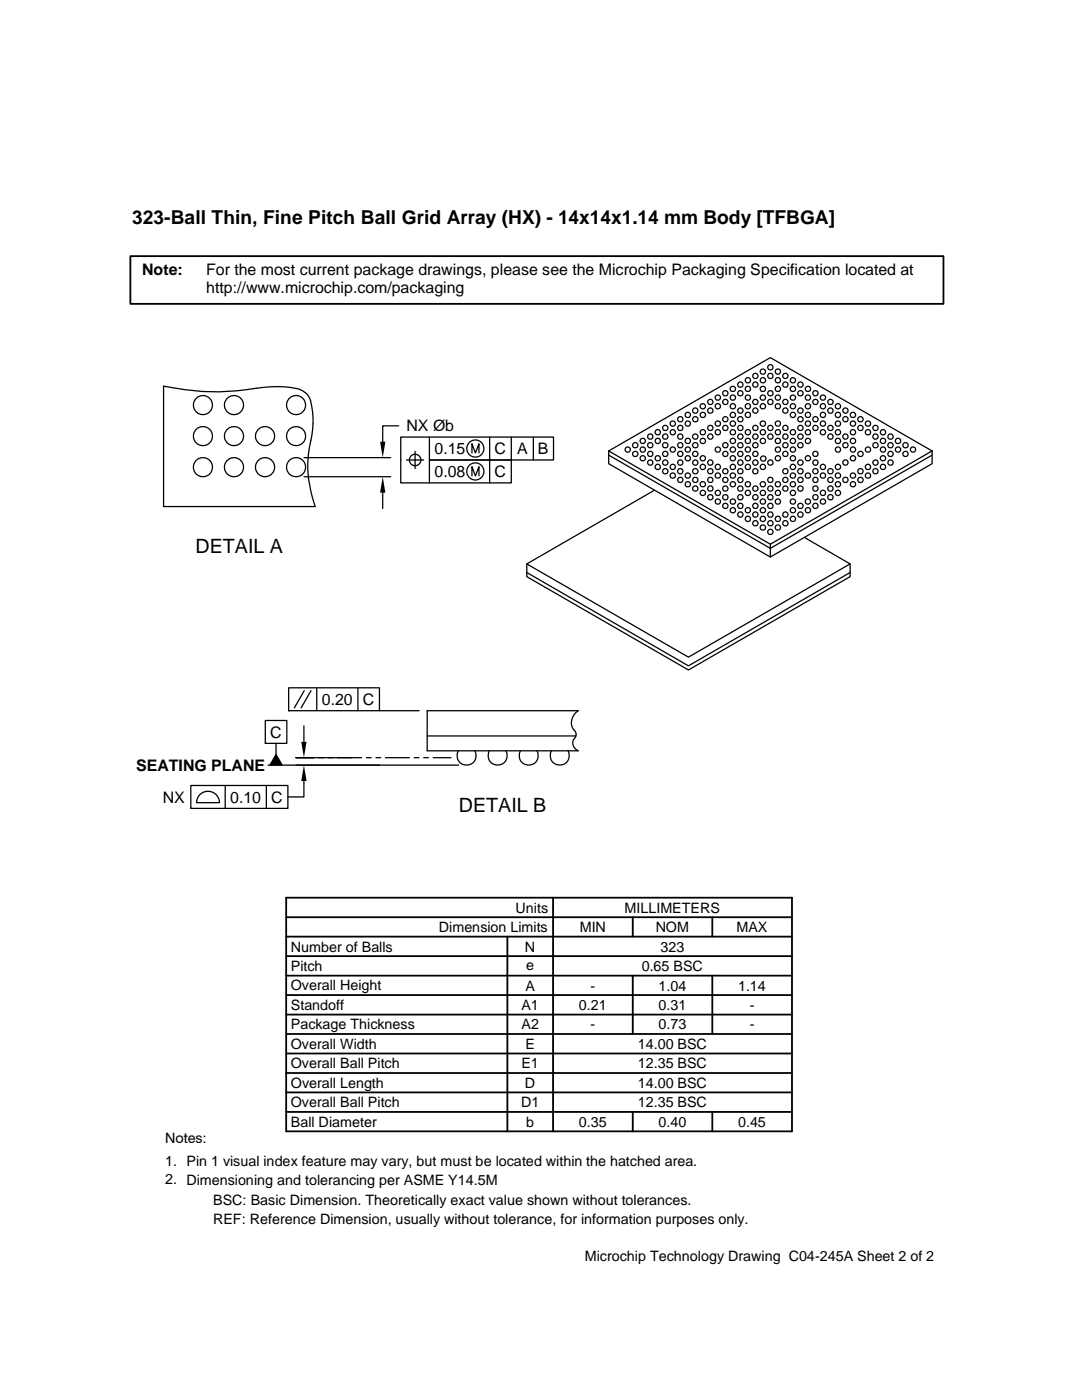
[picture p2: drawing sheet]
<svg xmlns="http://www.w3.org/2000/svg" width="216mm" height="279mm" viewBox="0 0 216 279" stroke-linecap="round" stroke-linejoin="round" font-family="sans-serif">
<g fill="none" stroke="#000" stroke-width=".25">
<path d="M32.6 77.1a49.6 49.6 0 0 0 19.9 .2 16.7 16.7 0 0 1 7.9 .7 3.6 3.6 0 0 1 1.8 3.1 18 18 0 0 1-.4 8.1 22.5 22.5 0 0 0 1.1 11.9h-30.3zM60.7 95.1h17.3M60.7 91.3h17.3M76.4 98.3v3.2M79.5 85h-3.1v3.2M81.1 91.8h3.4M82.8 90.1v3.4M85.7 87.2v4.6h16.3v4.6h-22v-9.2h30.4v4.6h-24.7v4.6M94.2 90.4v-1.8l.7 1.8 .7-1.8v1.8M94.2 95v-1.9l.7 1.9 .7-1.9v1.9M97.7 87.2v9.2M102 87.2v4.6"/>
<path d="M106.4 87.2v4.6M121.5 90l32.2-18.6 32.3 18.6M121.5 90v2.5l32.2 18.7 32.3-18.7v-2.5M121.5 90.8l32.2 18.6 32.3-18.6M121.5 90l32.2 18.6M130.6 97.8l-25.5 14.7 32.3 18.6 32.2-18.6-9.1-5.2M186 90l-32.3 18.6v2.6M105.1 112.5v2.6l32.3 18.6 32.2-18.6v-2.6M105.1 114.3l32.3 18.6 32.2-18.6M57.6 137.3h18.1v4.5h-18.1zM60.7 137.8l-2 3.5M62.1 137.8l-2 3.5"/>
<path d="M63.2 137.3v4.5M71.4 137.3v4.5M38.1 156.8h19.3v4.5h-19.3zM40 158.5a2.29 2.29 0 0 1 2.4-.4 2.29 2.29 0 0 1 1.4 2.1h-4.6l.3-1.2zM44.9 156.8v4.5M52.9 143.8h4.3v4.6h-4.3zM52.9 148.4h.1M53.1 156.8v4.5M53.5 152.7h38M55.1 148.4v2.2M55.1 150.6l1.2 2.1h-2.4zM57.6 141.8h.1"/>
<path d="M60.6 155.9v3.1h-3.1M60.6 144.9v3.1M62.6 151.2h-3.5h11.1M63.6 151.2h.9M65.5 151.2h.9M67.4 151.2h4.8M73.1 151.2h1M75 151.2h1M75.7 141.8h8M76.9 151.2h4.8M82.6 151.2h1M84.5 151.2h1"/>
<path d="M85.2 146.9h29.7M85.2 141.8h30.2a2.63 2.63 0 0 0-.6 4.2 1.22 1.22 0 0 1-.4 1.6 1.7 1.7 0 0 0 1 2.2h-30.2zM86.4 151.2h3.6M91.4 149.8a1.9 1.9 0 0 0 1.7 2.9 1.9 1.9 0 0 0 1.6-2.9M97.6 149.8a1.9 1.9 0 0 0 1.7 2.9 1.9 1.9 0 0 0 1.6-2.9M103.8 149.8a1.9 1.9 0 0 0 1.7 2.9 1.9 1.9 0 0 0 1.6-2.9M110 149.8a1.9 1.9 0 0 0 1.7 2.9 1.9 1.9 0 0 0 1.6-2.9M38.1 161.3h.1"/>
<circle cx="143.2" cy="79.4" r=".53"/>
<circle cx="144.7" cy="78.5" r=".53"/>
<circle cx="146.2" cy="77.6" r=".53"/>
<circle cx="146.2" cy="79.4" r=".53"/>
<circle cx="147.7" cy="76.8" r=".53"/>
<circle cx="147.7" cy="78.5" r=".53"/>
<circle cx="149.2" cy="79.4" r=".53"/>
<circle cx="149.2" cy="75.9" r=".53"/>
<circle cx="149.2" cy="77.6" r=".53"/>
<circle cx="150.7" cy="75" r=".53"/>
<circle cx="150.7" cy="76.8" r=".53"/>
<circle cx="152.2" cy="74.2" r=".53"/>
<circle cx="152.2" cy="77.6" r=".53"/>
<circle cx="152.2" cy="79.4" r=".53"/>
<circle cx="152.2" cy="75.9" r=".54"/>
<circle cx="153.7" cy="73.3" r=".53"/>
<circle cx="153.7" cy="78.5" r=".53"/>
<circle cx="153.7" cy="75" r=".53"/>
<circle cx="155.2" cy="74.2" r=".53"/>
<circle cx="155.2" cy="79.4" r=".53"/>
<circle cx="155.2" cy="75.9" r=".53"/>
<circle cx="155.2" cy="77.6" r=".53"/>
<circle cx="156.7" cy="75" r=".53"/>
<circle cx="156.7" cy="76.8" r=".53"/>
<circle cx="158.2" cy="77.6" r=".53"/>
<circle cx="158.2" cy="79.4" r=".53"/>
<circle cx="158.2" cy="75.9" r=".54"/>
<circle cx="159.7" cy="78.5" r=".53"/>
<circle cx="159.7" cy="76.8" r=".54"/>
<circle cx="161.2" cy="77.6" r=".53"/>
<circle cx="161.2" cy="79.4" r=".53"/>
<circle cx="162.7" cy="78.5" r=".53"/>
<circle cx="164.2" cy="79.4" r=".53"/>
<circle cx="40.5" cy="93.2" r="1.91"/>
<circle cx="40.5" cy="87" r="1.91"/>
<circle cx="40.5" cy="80.8" r="1.91"/>
<circle cx="46.7" cy="93.2" r="1.91"/>
<circle cx="46.7" cy="87" r="1.91"/>
<circle cx="46.7" cy="80.8" r="1.91"/>
<circle cx="52.9" cy="93.2" r="1.91"/>
<circle cx="52.9" cy="87" r="1.91"/>
<circle cx="59.1" cy="93.2" r="1.91"/>
<circle cx="59.1" cy="87" r="1.91"/>
<circle cx="59.1" cy="80.8" r="1.91"/>
<circle cx="82.8" cy="91.8" r="1.14"/>
<circle cx="94.8" cy="89.5" r="1.71"/>
<circle cx="94.9" cy="94.1" r="1.71"/>
<circle cx="125.2" cy="89.7" r=".53"/>
<circle cx="126.8" cy="88.9" r=".53"/>
<circle cx="126.8" cy="90.6" r=".53"/>
<circle cx="128.3" cy="88" r=".53"/>
<circle cx="128.3" cy="89.7" r=".53"/>
<circle cx="128.3" cy="91.5" r=".53"/>
<circle cx="129.7" cy="90.6" r=".53"/>
<circle cx="129.7" cy="87.1" r=".53"/>
<circle cx="129.8" cy="92.3" r=".53"/>
<circle cx="129.8" cy="88.9" r=".53"/>
<circle cx="131.2" cy="91.5" r=".53"/>
<circle cx="131.3" cy="86.3" r=".53"/>
<circle cx="131.3" cy="88" r=".53"/>
<circle cx="131.3" cy="93.2" r=".53"/>
<circle cx="132.7" cy="85.4" r=".53"/>
<circle cx="132.7" cy="88.9" r=".53"/>
<circle cx="132.7" cy="90.6" r=".53"/>
<circle cx="132.7" cy="94.1" r=".53"/>
<circle cx="132.7" cy="87.1" r=".54"/>
<circle cx="132.7" cy="92.3" r=".54"/>
<circle cx="134.2" cy="94.9" r=".53"/>
<circle cx="134.2" cy="86.3" r=".53"/>
<circle cx="134.2" cy="93.2" r=".53"/>
<circle cx="134.2" cy="84.5" r=".53"/>
<circle cx="134.2" cy="89.7" r=".53"/>
<circle cx="135.7" cy="85.4" r=".53"/>
<circle cx="135.7" cy="90.6" r=".53"/>
<circle cx="135.7" cy="95.8" r=".53"/>
<circle cx="135.7" cy="94" r=".53"/>
<circle cx="135.7" cy="87.1" r=".53"/>
<circle cx="135.7" cy="92.3" r=".53"/>
<circle cx="135.7" cy="83.7" r=".53"/>
<circle cx="135.7" cy="88.9" r=".53"/>
<circle cx="137.2" cy="82.8" r=".53"/>
<circle cx="137.2" cy="84.5" r=".53"/>
<circle cx="137.2" cy="89.7" r=".53"/>
<circle cx="137.2" cy="91.5" r=".53"/>
<circle cx="137.2" cy="96.6" r=".53"/>
<circle cx="137.2" cy="88" r=".53"/>
<circle cx="137.2" cy="94.9" r=".53"/>
<circle cx="138.7" cy="83.7" r=".53"/>
<circle cx="138.7" cy="88.9" r=".53"/>
<circle cx="138.7" cy="90.6" r=".53"/>
<circle cx="138.7" cy="94.1" r=".53"/>
<circle cx="138.7" cy="95.8" r=".53"/>
<circle cx="138.7" cy="81.9" r=".54"/>
<circle cx="138.7" cy="87.1" r=".54"/>
<circle cx="138.7" cy="92.3" r=".54"/>
<circle cx="138.7" cy="97.5" r=".54"/>
<circle cx="140.2" cy="82.8" r=".53"/>
<circle cx="140.2" cy="91.5" r=".53"/>
<circle cx="140.2" cy="96.7" r=".53"/>
<circle cx="140.2" cy="81.1" r=".54"/>
<circle cx="140.2" cy="86.3" r=".54"/>
<circle cx="140.2" cy="88" r=".54"/>
<circle cx="140.2" cy="93.2" r=".54"/>
<circle cx="140.2" cy="98.4" r=".54"/>
<circle cx="141.7" cy="99.2" r=".53"/>
<circle cx="141.7" cy="81.9" r=".53"/>
<circle cx="141.7" cy="87.1" r=".53"/>
<circle cx="141.7" cy="92.3" r=".53"/>
<circle cx="141.7" cy="97.5" r=".53"/>
<circle cx="141.7" cy="80.2" r=".53"/>
<circle cx="141.7" cy="85.4" r=".53"/>
<circle cx="141.7" cy="94.1" r=".53"/>
<circle cx="141.7" cy="95.8" r=".53"/>
<circle cx="143.2" cy="84.5" r=".53"/>
<circle cx="143.2" cy="89.7" r=".53"/>
<circle cx="143.2" cy="93.2" r=".53"/>
<circle cx="143.2" cy="98.4" r=".53"/>
<circle cx="143.2" cy="81.1" r=".53"/>
<circle cx="143.2" cy="86.3" r=".53"/>
<circle cx="143.2" cy="94.9" r=".53"/>
<circle cx="144.7" cy="80.2" r=".53"/>
<circle cx="144.7" cy="94" r=".53"/>
<circle cx="144.7" cy="85.4" r=".53"/>
<circle cx="144.7" cy="90.6" r=".53"/>
<circle cx="144.7" cy="95.8" r=".53"/>
<circle cx="144.7" cy="99.2" r=".53"/>
<circle cx="144.7" cy="83.7" r=".53"/>
<circle cx="144.7" cy="88.9" r=".53"/>
<circle cx="144.7" cy="97.5" r=".53"/>
<circle cx="146.2" cy="82.8" r=".53"/>
<circle cx="146.2" cy="84.5" r=".53"/>
<circle cx="146.2" cy="89.7" r=".53"/>
<circle cx="146.2" cy="91.5" r=".53"/>
<circle cx="146.2" cy="94.9" r=".53"/>
<circle cx="146.2" cy="96.7" r=".53"/>
<circle cx="146.2" cy="81.1" r=".54"/>
<circle cx="146.2" cy="86.3" r=".54"/>
<circle cx="146.2" cy="88" r=".54"/>
<circle cx="146.2" cy="93.2" r=".54"/>
<circle cx="147.7" cy="83.7" r=".53"/>
<circle cx="147.7" cy="88.9" r=".53"/>
<circle cx="147.7" cy="99.2" r=".53"/>
<circle cx="147.7" cy="97.5" r=".53"/>
<circle cx="147.7" cy="81.9" r=".53"/>
<circle cx="147.7" cy="87.1" r=".53"/>
<circle cx="147.7" cy="92.3" r=".53"/>
<circle cx="147.7" cy="85.4" r=".53"/>
<circle cx="147.7" cy="90.6" r=".53"/>
<circle cx="147.7" cy="94" r=".53"/>
<circle cx="147.7" cy="95.8" r=".53"/>
<circle cx="149.2" cy="96.6" r=".53"/>
<circle cx="149.2" cy="89.7" r=".53"/>
<circle cx="149.2" cy="91.5" r=".53"/>
<circle cx="149.2" cy="82.8" r=".53"/>
<circle cx="149.2" cy="98.4" r=".53"/>
<circle cx="149.2" cy="93.2" r=".53"/>
<circle cx="149.2" cy="81.1" r=".53"/>
<circle cx="149.2" cy="86.3" r=".53"/>
<circle cx="149.2" cy="88" r=".53"/>
<circle cx="150.7" cy="80.2" r=".53"/>
<circle cx="150.7" cy="94" r=".53"/>
<circle cx="150.7" cy="85.4" r=".53"/>
<circle cx="150.7" cy="90.6" r=".53"/>
<circle cx="150.7" cy="97.5" r=".53"/>
<circle cx="150.7" cy="99.2" r=".53"/>
<circle cx="150.7" cy="81.9" r=".53"/>
<circle cx="150.7" cy="87.1" r=".53"/>
<circle cx="150.7" cy="88.9" r=".53"/>
<circle cx="150.7" cy="92.3" r=".53"/>
<circle cx="152.2" cy="96.7" r=".53"/>
<circle cx="152.2" cy="84.5" r=".53"/>
<circle cx="152.2" cy="98.4" r=".54"/>
<circle cx="152.2" cy="81.1" r=".54"/>
<circle cx="152.2" cy="86.3" r=".54"/>
<circle cx="152.2" cy="88" r=".54"/>
<circle cx="152.2" cy="93.2" r=".54"/>
<circle cx="152.3" cy="91.5" r=".53"/>
<circle cx="153.7" cy="95.8" r=".53"/>
<circle cx="153.7" cy="80.2" r=".53"/>
<circle cx="153.7" cy="85.4" r=".53"/>
<circle cx="153.7" cy="99.2" r=".53"/>
<circle cx="153.7" cy="97.5" r=".53"/>
<circle cx="153.7" cy="87.1" r=".53"/>
<circle cx="153.7" cy="92.3" r=".53"/>
<circle cx="155.2" cy="96.6" r=".53"/>
<circle cx="155.2" cy="84.5" r=".53"/>
<circle cx="155.2" cy="89.7" r=".53"/>
<circle cx="155.2" cy="91.5" r=".53"/>
<circle cx="155.2" cy="98.4" r=".53"/>
<circle cx="155.2" cy="81.1" r=".53"/>
<circle cx="155.2" cy="86.3" r=".53"/>
<circle cx="155.2" cy="88" r=".53"/>
<circle cx="156.7" cy="94" r=".53"/>
<circle cx="156.7" cy="95.8" r=".53"/>
<circle cx="156.7" cy="80.2" r=".53"/>
<circle cx="156.7" cy="85.4" r=".53"/>
<circle cx="156.7" cy="90.6" r=".53"/>
<circle cx="156.7" cy="97.5" r=".53"/>
<circle cx="156.7" cy="81.9" r=".53"/>
<circle cx="156.7" cy="87.1" r=".53"/>
<circle cx="156.7" cy="88.9" r=".53"/>
<circle cx="158.2" cy="91.5" r=".53"/>
<circle cx="158.2" cy="94.9" r=".53"/>
<circle cx="158.2" cy="96.7" r=".53"/>
<circle cx="158.2" cy="82.8" r=".53"/>
<circle cx="158.2" cy="89.7" r=".53"/>
<circle cx="158.2" cy="93.2" r=".54"/>
<circle cx="158.2" cy="98.4" r=".54"/>
<circle cx="158.2" cy="81.1" r=".54"/>
<circle cx="158.2" cy="86.3" r=".54"/>
<circle cx="158.2" cy="88" r=".54"/>
<circle cx="159.7" cy="94.1" r=".53"/>
<circle cx="159.7" cy="95.8" r=".53"/>
<circle cx="159.7" cy="85.4" r=".53"/>
<circle cx="159.7" cy="83.7" r=".53"/>
<circle cx="159.7" cy="88.9" r=".53"/>
<circle cx="159.7" cy="92.3" r=".54"/>
<circle cx="159.7" cy="97.5" r=".54"/>
<circle cx="159.7" cy="81.9" r=".54"/>
<circle cx="159.7" cy="87.1" r=".54"/>
<circle cx="161.2" cy="94.9" r=".53"/>
<circle cx="161.2" cy="81.1" r=".53"/>
<circle cx="161.2" cy="86.3" r=".53"/>
<circle cx="161.2" cy="88" r=".53"/>
<circle cx="161.2" cy="91.5" r=".53"/>
<circle cx="161.2" cy="82.8" r=".53"/>
<circle cx="161.2" cy="84.5" r=".53"/>
<circle cx="162.7" cy="94" r=".53"/>
<circle cx="162.7" cy="90.6" r=".53"/>
<circle cx="162.7" cy="95.8" r=".53"/>
<circle cx="162.7" cy="80.2" r=".53"/>
<circle cx="162.7" cy="85.4" r=".53"/>
<circle cx="162.7" cy="92.3" r=".53"/>
<circle cx="162.7" cy="97.5" r=".53"/>
<circle cx="162.7" cy="99.2" r=".53"/>
<circle cx="162.7" cy="83.7" r=".53"/>
<circle cx="164.2" cy="82.8" r=".53"/>
<circle cx="164.2" cy="84.5" r=".53"/>
<circle cx="164.2" cy="86.3" r=".53"/>
<circle cx="164.2" cy="93.2" r=".53"/>
<circle cx="164.2" cy="94.9" r=".53"/>
<circle cx="164.2" cy="98.4" r=".53"/>
<circle cx="164.2" cy="81.1" r=".53"/>
<circle cx="165.7" cy="85.4" r=".53"/>
<circle cx="165.7" cy="94.1" r=".53"/>
<circle cx="165.7" cy="95.8" r=".53"/>
<circle cx="165.7" cy="80.2" r=".53"/>
<circle cx="165.7" cy="87.1" r=".54"/>
<circle cx="165.7" cy="97.5" r=".54"/>
<circle cx="165.7" cy="99.2" r=".54"/>
<circle cx="165.7" cy="81.9" r=".54"/>
<circle cx="167.2" cy="94.9" r=".53"/>
<circle cx="167.2" cy="88" r=".53"/>
<circle cx="167.2" cy="86.3" r=".53"/>
<circle cx="167.2" cy="93.2" r=".53"/>
<circle cx="167.2" cy="98.4" r=".53"/>
<circle cx="167.2" cy="81.1" r=".53"/>
<circle cx="167.2" cy="84.5" r=".53"/>
<circle cx="167.2" cy="89.7" r=".53"/>
<circle cx="167.2" cy="96.7" r=".53"/>
<circle cx="167.2" cy="82.8" r=".53"/>
<circle cx="168.7" cy="95.8" r=".53"/>
<circle cx="168.7" cy="87.1" r=".53"/>
<circle cx="168.7" cy="92.3" r=".53"/>
<circle cx="168.7" cy="81.9" r=".53"/>
<circle cx="168.7" cy="83.7" r=".53"/>
<circle cx="168.7" cy="88.9" r=".53"/>
<circle cx="170.2" cy="82.8" r=".53"/>
<circle cx="170.2" cy="84.5" r=".53"/>
<circle cx="170.2" cy="89.7" r=".53"/>
<circle cx="170.2" cy="91.5" r=".53"/>
<circle cx="170.2" cy="96.6" r=".53"/>
<circle cx="170.2" cy="86.3" r=".53"/>
<circle cx="170.2" cy="88" r=".53"/>
<circle cx="170.2" cy="94.9" r=".53"/>
<circle cx="171.7" cy="83.7" r=".53"/>
<circle cx="171.7" cy="85.4" r=".53"/>
<circle cx="171.7" cy="90.6" r=".53"/>
<circle cx="171.7" cy="94.1" r=".53"/>
<circle cx="171.7" cy="95.8" r=".53"/>
<circle cx="173.2" cy="84.5" r=".53"/>
<circle cx="173.2" cy="89.7" r=".53"/>
<circle cx="173.2" cy="86.3" r=".53"/>
<circle cx="173.2" cy="93.2" r=".53"/>
<circle cx="173.2" cy="94.9" r=".53"/>
<circle cx="174.7" cy="85.4" r=".53"/>
<circle cx="174.7" cy="87.1" r=".53"/>
<circle cx="174.7" cy="92.3" r=".53"/>
<circle cx="174.7" cy="94" r=".53"/>
<circle cx="174.7" cy="88.9" r=".53"/>
<circle cx="176.2" cy="89.7" r=".53"/>
<circle cx="176.2" cy="91.5" r=".53"/>
<circle cx="176.2" cy="86.3" r=".53"/>
<circle cx="176.2" cy="88" r=".53"/>
<circle cx="176.2" cy="93.2" r=".53"/>
<circle cx="177.7" cy="90.6" r=".53"/>
<circle cx="177.7" cy="87.1" r=".53"/>
<circle cx="177.7" cy="88.9" r=".53"/>
<circle cx="177.7" cy="92.3" r=".53"/>
<circle cx="179.2" cy="89.7" r=".53"/>
<circle cx="179.2" cy="88" r=".54"/>
<circle cx="180.7" cy="88.9" r=".53"/>
<circle cx="180.7" cy="90.6" r=".53"/>
<circle cx="182.2" cy="89.7" r=".53"/>
<circle cx="143.2" cy="100.1" r=".53"/>
<circle cx="144.7" cy="101" r=".53"/>
<circle cx="146.2" cy="100.1" r=".53"/>
<circle cx="146.2" cy="101.8" r=".53"/>
<circle cx="147.7" cy="102.7" r=".54"/>
<circle cx="147.7" cy="101" r=".53"/>
<circle cx="149.2" cy="101.8" r=".53"/>
<circle cx="149.2" cy="103.5" r=".53"/>
<circle cx="150.7" cy="102.7" r=".54"/>
<circle cx="150.7" cy="101" r=".53"/>
<circle cx="150.7" cy="104.4" r=".53"/>
<circle cx="152.2" cy="100.1" r=".53"/>
<circle cx="152.2" cy="101.8" r=".53"/>
<circle cx="152.2" cy="105.3" r=".53"/>
<circle cx="152.2" cy="103.6" r=".54"/>
<circle cx="153.7" cy="102.7" r=".54"/>
<circle cx="153.7" cy="101" r=".53"/>
<circle cx="153.7" cy="106.2" r=".53"/>
<circle cx="153.7" cy="104.4" r=".53"/>
<circle cx="155.2" cy="103.6" r=".53"/>
<circle cx="155.2" cy="100.1" r=".53"/>
<circle cx="155.2" cy="105.3" r=".53"/>
<circle cx="156.7" cy="102.7" r=".54"/>
<circle cx="156.7" cy="104.4" r=".53"/>
<circle cx="158.2" cy="100.1" r=".53"/>
<circle cx="158.2" cy="101.8" r=".53"/>
<circle cx="158.2" cy="103.6" r=".54"/>
<circle cx="159.7" cy="102.7" r=".54"/>
<circle cx="159.7" cy="101" r=".53"/>
<circle cx="161.2" cy="100.1" r=".53"/>
<circle cx="161.2" cy="101.8" r=".53"/>
<circle cx="162.7" cy="101" r=".53"/>
<circle cx="164.2" cy="100.1" r=".53"/>
</g>
<g fill="none" stroke="#000" stroke-width=".36">
<path d="M26 51.1h162.3v9.5h-162.3zM57.1 179.2h100.9v46.6h-100.9zM110.4 179.2v46.6M57.1 198.6h100.9M57.1 194.7h100.9M57.1 190.8h100.9M57.1 186.9h100.9M57.1 183h100.9M101.2 186.9v38.9M126.3 183v3.9M126.3 194.7v11.7M142.1 183v3.9"/>
<path d="M142.1 194.7v11.7M57.1 210.2h100.9M57.1 206.4h100.9M57.1 218h100.9M57.1 214.1h100.9M57.1 202.5h100.9M57.1 221.9h100.9M126.3 221.9v3.9M142.1 221.9v3.9"/>
</g>
<path d="M76.4 95.1l.5 3.2h-1.1zM75.8 88.2h1.1l-.5 3.1zM55.1 150.6l1.2 2.1h-2.4zM60.1 148h1.1l-.6 3.2zM60.6 152.7l.6 3.2h-1.1z" fill="#000"/>
<g font-size="3.9">
<text x="39" y="110.4">DETAIL A</text>
<text x="91.5" y="162.1">DETAIL B</text>
</g>
<text font-size="3.8" x="26.4" y="44.7">323-Ball Thin, Fine Pitch Ball Grid Array (HX) - 14x14x1.14 mm Body [TFBGA]</text>
<g font-size="3.2">
<text x="28.4" y="54.9">Note:</text>
<text x="41.1" y="54.9">For the most current package drawings, please see the Microchip Packaging Specification located at</text>
<text x="41.1" y="58.5">http://www.microchip.com/packaging</text>
<text x="81.1" y="86.1">NX Øb</text>
<text x="86.7" y="90.7">0.15</text>
<text x="86.7" y="95.2">0.08</text>
<text x="98.7" y="90.7">C</text>
<text x="98.7" y="95.2">C</text>
<text x="103.2" y="90.7">A</text>
<text x="107.3" y="90.7">B</text>
<text x="64.2" y="140.7">0.20</text>
<text x="72.4" y="140.7">C</text>
<text x="53.9" y="147.2">C</text>
<text x="27.2" y="153.8">SEATING PLANE</text>
<text x="32.5" y="160.2">NX</text>
<text x="45.9" y="160.2">0.10</text>
<text x="54.1" y="160.2">C</text>
</g>
<g font-size="2.9">
<text x="102.9" y="182.1">Units</text>
<text x="124.6" y="182.1">MILLIMETERS</text>
<text x="58" y="189.9">Number of Balls</text>
<text x="87.6" y="186">Dimension Limits</text>
<text x="104.8" y="189.9">N</text>
<text x="115.7" y="186">MIN</text>
<text x="130.8" y="186">NOM</text>
<text x="131.8" y="189.9">323</text>
<text x="147" y="186">MAX</text>
<text x="58" y="197.7">Overall Height</text>
<text x="58" y="193.8">Pitch</text>
<text x="104.8" y="197.7">A</text>
<text x="105" y="193.5">e</text>
<text x="117.8" y="197.7">-</text>
<text x="128" y="193.8">0.65 BSC</text>
<text x="131.4" y="197.7">1.04</text>
<text x="147.3" y="197.7">1.14</text>
<text x="58" y="201.6">Standoff</text>
<text x="104" y="201.6">A1</text>
<text x="115.5" y="201.6">0.21</text>
<text x="131.4" y="201.6">0.31</text>
<text x="149.6" y="201.6">-</text>
<text x="58" y="209.3">Overall Width</text>
<text x="58" y="205.4">Package Thickness</text>
<text x="104.1" y="205.4">A2</text>
<text x="104.8" y="209.3">E</text>
<text x="117.8" y="205.4">-</text>
<text x="127.3" y="209.3">14.00 BSC</text>
<text x="131.4" y="205.4">0.73</text>
<text x="149.6" y="205.4">-</text>
<text x="58" y="213.2">Overall Ball Pitch</text>
<text x="104" y="213.2">E1</text>
<text x="127.3" y="213.2">12.35 BSC</text>
<text x="58" y="217.1">Overall Length</text>
<text x="58" y="221">Overall Ball Pitch</text>
<text x="104" y="221">D1</text>
<text x="104.8" y="217.1">D</text>
<text x="127.3" y="217.1">14.00 BSC</text>
<text x="127.3" y="221">12.35 BSC</text>
<text x="58" y="224.9">Ball Diameter</text>
<text x="105" y="224.9">b</text>
<text x="115.5" y="224.9">0.35</text>
<text x="131.4" y="224.9">0.40</text>
<text x="147.3" y="224.9">0.45</text>
<text x="32.9" y="232.7">1. Pin 1 visual index feature may vary, but must be located within the hatched area.</text>
<text x="32.9" y="228">Notes:</text>
<text x="32.9" y="236.3">2. Dimensioning and tolerancing per ASME Y14.5M</text>
<text x="42.5" y="244.3">REF: Reference Dimension, usually without tolerance, for information purposes only.</text>
<text x="42.5" y="240.6">BSC: Basic Dimension. Theoretically exact value shown without tolerances.</text>
<text x="116.7" y="251.7">Microchip Technology Drawing C04-245A Sheet 2 of 2</text>
</g>
</svg>
